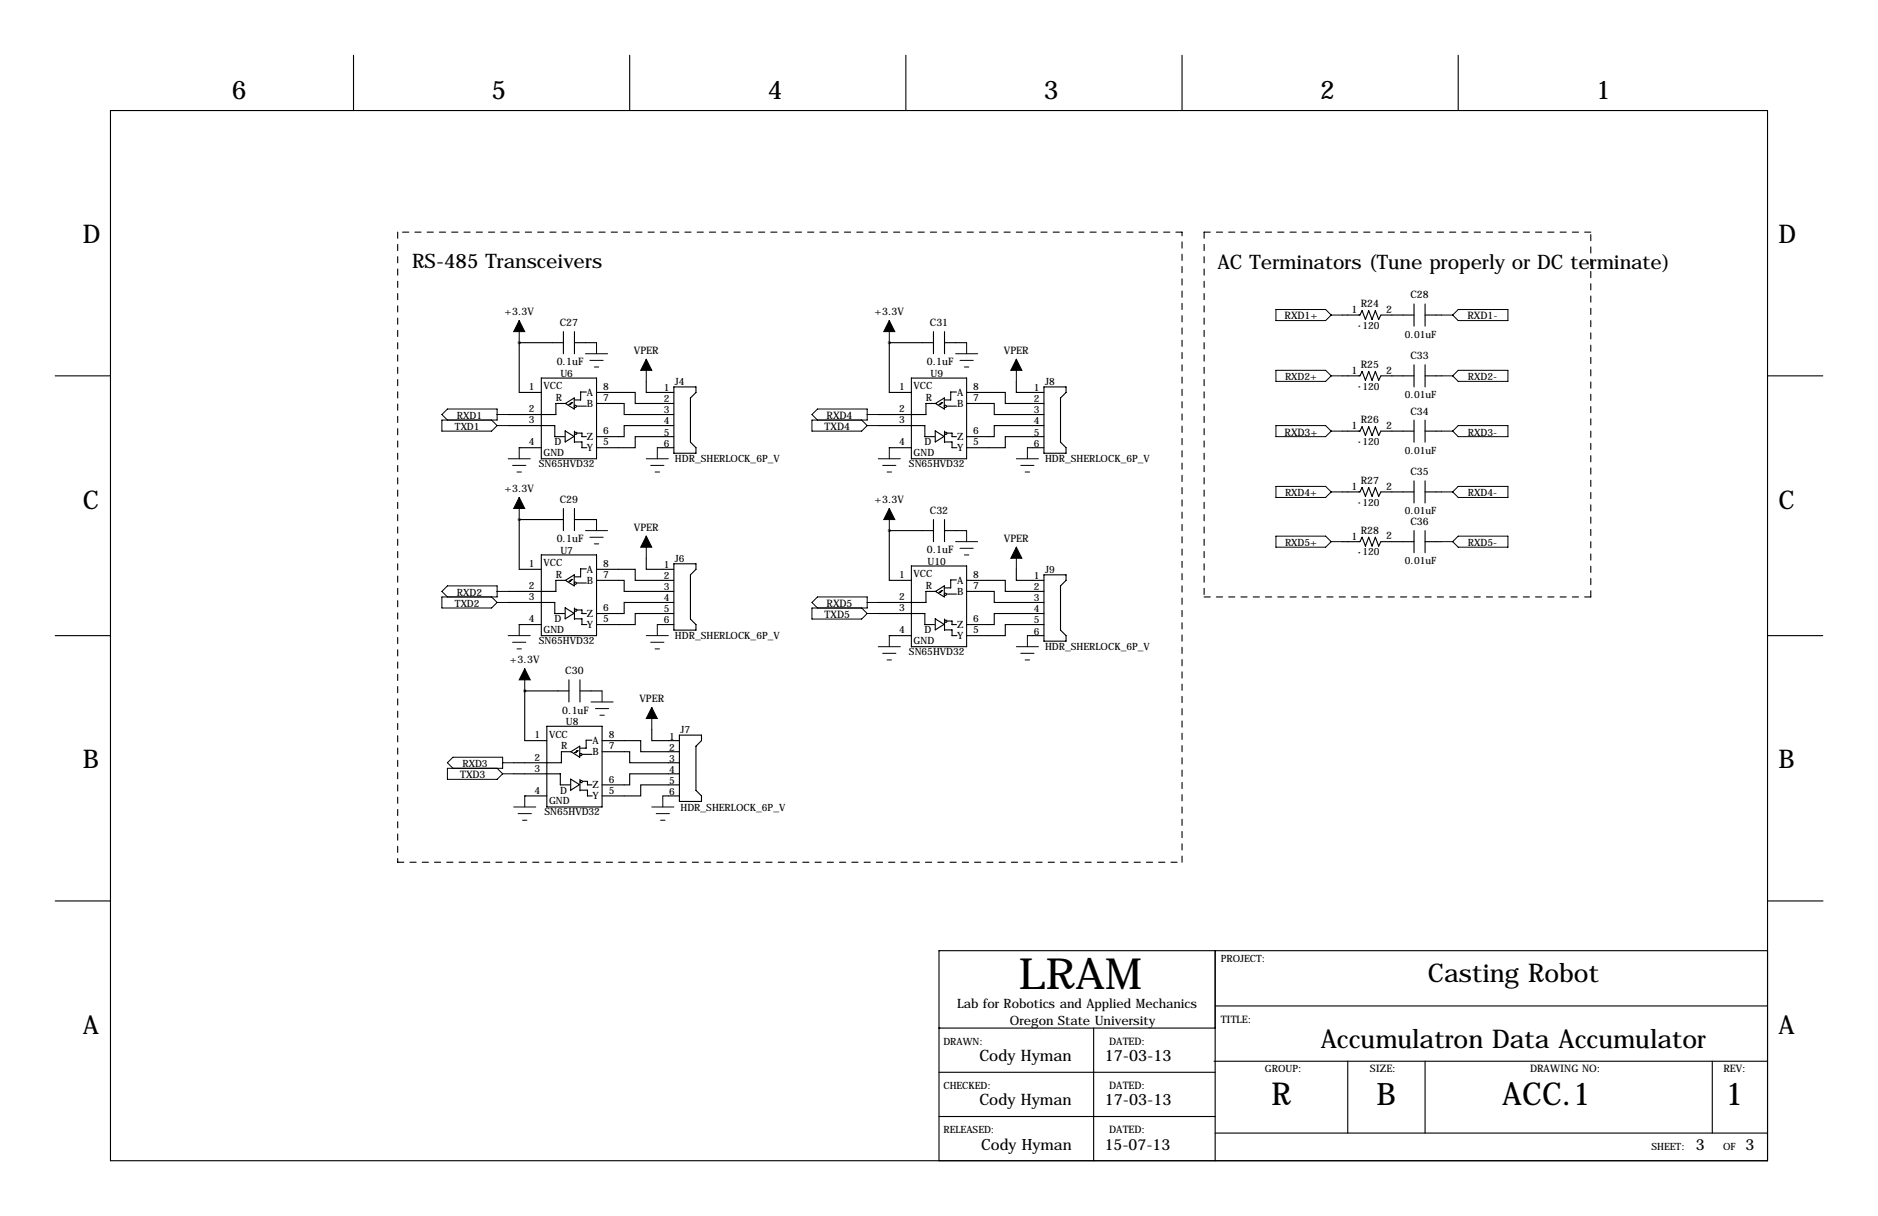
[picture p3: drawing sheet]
<svg xmlns="http://www.w3.org/2000/svg" width="432mm" height="279mm" viewBox="0 0 432 279" stroke-linecap="round" stroke-linejoin="round" font-family="sans-serif">
<g fill="none" stroke="#000" stroke-width=".25">
<path d="M81.3 12.7v12.7M144.8 12.7v12.7M208.3 12.7v12.7M271.8 12.7v12.7M335.3 12.7v12.7M25.4 25.4h381v241.3h-381zM119.4 78.7h.1M119.4 78.7v11.5h5.1M119.4 78.7h10.1M129.5 76.2v5.1M132.1 76.2v5.1M132.1 78.7h5.1"/>
<path d="M204.5 78.7h.1M204.5 78.7v11.5h5M204.5 78.7h10.1M214.6 76.2v5.1M217.2 78.7h5M217.2 76.2v5.1M308.6 72.4h4.1l.5-1 .7 2 .8-2 .8 2 .7-2 .8 2 .5-1h7.6M312.4 74.9h.1M325.1 69.8v5.1M327.7 69.8v5.1M327.7 72.4h3.8M12.7 86.4h12.7"/>
<path d="M116.8 97.8h10.8v2.5h2.2M124.5 86.9h12.7v18.5h-12.7zM129.9 99l2.1 1.3-2.1 1.2zM130 92.7l2-1.3v2.6zM130 92.7h-2.2v2.5h-11M131.6 92.5l-.4 .4h-.4M131.7 92.5h-.3l-.4 .4M132.1 99.1v2.6M132.6 93.3h2.2M132.7 99.5h1.1v.8h1M134.8 90.1h-1.3v1.8h-1.4M137.2 92.7h6.3v2.5h11.4"/>
<path d="M137.2 90.2h8.8v2.5h8.9M148.6 87.6v2.6h6.3M154.9 97.8h-11.4v2.5h-6.3M154.9 88.9h5.1v1.3l-1.3 1.2v10.2l1.3 1.3v1.2h-5.1zM201.9 97.8h10.7v2.5h2.3M209.5 86.9h12.7v18.5h-12.7zM215 99l2.1 1.3-2.1 1.2zM215.1 92.7l2-1.3v2.6zM215.1 92.7h-2.2v2.5h-11M216.7 92.5l-.4 .4h-.5M216.8 92.5h-.3l-.4 .4M217.2 99.1v2.6"/>
<path d="M217.7 93.3h2.2M217.8 99.5h1.1v.8h1M219.9 90.1h-1.3v1.8h-1.4M222.2 92.7h6.4v2.5h11.4M222.2 90.2h8.9v2.5h8.9M233.7 87.6v2.6h6.3M240 97.8h-11.4v2.5h-6.4M240 88.9h5.1v1.3l-1.3 1.2v10.2l1.3 1.3v1.2h-5.1zM308.6 86.4h4.1l.5-1.1 .7 2.1 .8-2.1 .8 2.1 .7-2.1 .8 2.1 .5-1h7.6M308.6 99.1h4.1l.5-1.1 .7 2.1 .8-2.1 .8 2.1 .7-2.1 .8 2.1 .5-1h7.6M312.4 88.9h.1M325.1 83.8v5.1"/>
<path d="M325.1 96.5v5.1M327.7 86.4h3.8M327.7 83.8v5.1M327.7 96.5v5.1M327.7 99.1h3.8M406.4 86.4h12.7M119.4 102.9h.1M119.4 119.4h.1M119.4 102.9h5.1M119.4 119.4v11.4h5.1M119.4 119.4h10.1M129.5 116.8v5.1"/>
<path d="M132.1 116.8v5.1M132.1 101.5h1.7v1.4h1.1M132.1 119.4h5.1M151.1 102.9h3.8M154.9 100.3h-8.9v2.6h-8.8M204.5 102.9h.1M204.5 102.9h5M214.6 119.4v5.1M217.2 101.5h1.7v1.4h1.1M217.2 119.4v5.1M236.2 102.9h3.8M240 100.3h-8.9v2.6h-8.9"/>
<path d="M308.6 113h4.1l.5-1 .7 2 .8-2 .8 2 .7-2 .8 2 .5-1h7.6M312.4 101.6h.1M312.4 115.6h.1M325.1 110.5v5.1M327.7 110.5v5.1M327.7 113h3.8M116.8 138.4h10.8v2.6h2.2M124.5 127.5h12.7v18.5h-12.7zM129.9 139.6l2.1 1.3-2.1 1.3zM130 133.3l2-1.2v2.5zM130 133.3h-2.2v2.6h-11M131.6 133.1l-.4 .5h-.4"/>
<path d="M131.7 133.1h-.3l-.4 .5M132.1 139.7v2.6M132.6 134h2.2M134.8 130.7h-1.3v1.8h-1.4M137.2 133.3h6.3v2.6h11.4M137.2 130.8h8.8v2.5h8.9M148.6 128.3v2.5h6.3M154.9 138.4h-11.4v2.6h-6.3M154.9 129.5h5.1v1.3l-1.3 1.3v10.1l1.3 1.3v1.3h-5.1zM204.5 121.9h.1M204.5 121.9v11.4h5M204.5 121.9h10.1"/>
<path d="M209.5 130h12.7v18.6h-12.7zM215.1 135.9l2-1.3v2.6zM215.1 135.9h-2.2v2.5h-11M216.7 135.7l-.4 .4h-.5M216.8 135.7h-.3l-.4 .4M217.2 121.9h5M217.7 136.5h2.2M219.9 133.2h-1.3v1.9h-1.4M222.2 135.9h6.4v2.5h11.4M222.2 133.3h8.9v2.6h8.9M233.7 130.8v2.5h6.3M240 132.1h5.1v1.2l-1.3 1.3v10.2l1.3 1.2v1.3h-5.1z"/>
<path d="M308.6 124.5h4.1l.5-1.1 .7 2.1 .8-2.1 .8 2.1 .7-2.1 .8 2.1 .5-1h7.6M312.4 127h.1M325.1 121.9v5.1M327.7 121.9v5.1M327.7 124.5h3.8M12.7 146h12.7M119.4 143.5h.1M119.4 143.5h5.1M120.6 158.8h.1M120.6 158.8v11.4h5.1M120.6 158.8h10.2M130.8 156.2v5.1"/>
<path d="M132.1 142.2h1.7v1.3h1.1M132.7 140.2h1.1v.8h1M133.3 156.2v5.1M133.3 158.8h5.1M151.1 143.5h3.8M154.9 141h-8.9v2.5h-8.8M201.9 141h10.7v2.5h2.3M204.5 146h.1M204.5 146h5M215 142.2l2.1 1.3-2.1 1.2zM217.2 144.7h1.7v1.3h1.1M217.2 142.2v2.7"/>
<path d="M217.8 142.7h1.1v.8h1M236.2 146h3.8M240 141h-11.4v2.5h-6.4M240 143.5h-8.9v2.5h-8.9M406.4 146h12.7M118.1 177.8h10.7v2.5h2.3M125.7 166.9h12.7v18.5h-12.7zM131.2 179l2 1.3-2 1.3zM131.3 172.7l2-1.3v2.6zM131.3 172.7h-2.2v2.6h-11M132.8 172.5l-.4 .4h-.4M132.9 172.5h-.3l-.4 .4"/>
<path d="M133.3 179.1v2.6M133.9 173.3h2.2M134 179.5h1.1v.8h1M136.1 170.1h-1.3v1.8h-1.5M138.4 172.7h6.4v2.6h11.4M138.4 170.2h8.9v2.5h8.9M149.9 167.6v2.6h6.3M156.2 177.8h-11.4v2.5h-6.4M156.2 168.9h5.1v1.3l-1.3 1.2v10.2l1.3 1.3v1.2h-5.1zM120.6 182.9h.1M120.6 182.9h5.1M133.3 181.6h1.8v1.3h1.1"/>
<path d="M152.4 182.9h3.8M156.2 180.3h-8.9v2.6h-8.9M12.7 207h12.7M279.4 218.4v48.3M406.4 218.4h-190.5v48.3M406.5 207h12.7M215.9 236.2h63.5M251.5 236.2v30.5M279.4 231.1h127M215.9 246.4h63.5M215.9 256.5h63.5M279.1 243.8h127.3"/>
<path d="M309.9 243.8v16.5M327.7 243.8v16.5M393.7 243.8v16.5M279.4 260.3h127"/>
<circle cx="132.3" cy="93.4" r=".25"/>
<circle cx="132.4" cy="99.6" r=".25"/>
<circle cx="217.4" cy="93.4" r=".25"/>
<circle cx="217.5" cy="99.6" r=".25"/>
<circle cx="132.3" cy="134" r=".25"/>
<circle cx="217.4" cy="136.6" r=".25"/>
<circle cx="132.4" cy="140.2" r=".25"/>
<circle cx="217.5" cy="142.7" r=".25"/>
<circle cx="133.6" cy="173.4" r=".25"/>
<circle cx="133.7" cy="179.6" r=".25"/>
</g>
<path d="M91.4 53.3v144.8M271.8 53.3h-180.4M276.9 53.3v83.9M365.8 53.3h-88.9M276.9 137.2h88.9M365.8 137.2v-83.9M91.4 198.1h180.4M271.8 198.1v-144.8" fill="none" stroke="#000" stroke-width=".25" stroke-dasharray="1.4 1.4"/>
<g fill="none" stroke="#000" stroke-width=".23">
<path d="M119.4 73.7v5M137.2 78.7v2.6M204.5 73.7v5M222.2 78.7v2.6M293.4 71.1h11.4l1.3 1.3-1.3 1.3h-11.4zM306.1 72.4h2.5M331.5 72.4h2.5M335.3 71.1h11.4v2.6h-11.4l-1.3-1.3zM102.9 96.5l-1.3-1.3 1.3-1.2h11.4v2.5h-12.7v2.6h11.4l1.3-1.3M113 96.5l1.3 1.3M114.3 95.2h2.5M114.3 97.8h2.5"/>
<path d="M134.6 81.3h5.1M135.6 82.8h3.1M136.7 84.3h1M148.6 82.5v5.1M188 96.5l-1.3-1.3 1.3-1.2h11.4v2.5h-12.7v2.6h11.4l1.3-1.3M198.1 96.5l1.3 1.3M199.4 95.2h2.5M199.4 97.8h2.5M219.7 81.3h5.1M220.7 82.8h3.1M221.7 84.3h1.1M233.7 82.5v5.1"/>
<path d="M293.4 97.8h11.4l1.3 1.3-1.3 1.2h-11.4zM293.4 85.1h11.4l1.3 1.3-1.3 1.2h-11.4zM306.1 99.1h2.5M306.1 86.4h2.5M331.5 99.1h2.5M331.5 86.4h2.5M334 99.1l1.3-1.3h11.4v2.5h-11.4zM334 86.4l1.3-1.3h11.4v2.5h-11.4zM116.8 105.4h5.1M117.9 106.9h3M118.9 108.5h1M119.4 102.9v2.5"/>
<path d="M119.4 114.3v5.1M137.2 119.4v2.5M148.6 105.4h5.1M149.6 106.9h3.1M150.6 108.5h1M151.1 102.9v2.5M201.9 105.4h5.1M202.9 106.9h3.1M204 108.5h1M204.5 102.9v2.5M204.5 116.8v5.1M233.7 105.4h5.1"/>
<path d="M234.7 106.9h3M235.7 108.5h1M236.2 102.9v2.5M293.4 111.8h11.4l1.3 1.2-1.3 1.3h-11.4zM306.1 113h2.5M331.5 113h2.5M334 113l1.3-1.2h11.4v2.5h-11.4zM102.9 137.2l-1.3-1.3 1.3-1.3h11.4v2.6h-12.7v2.5h11.4l1.3-1.3M113 137.2l1.3 1.2M114.3 135.9h2.5M114.3 138.4h2.5M134.6 121.9h5.1"/>
<path d="M135.6 123.4h3.1M136.7 125h1M148.6 123.2v5.1M188 139.7l-1.3-1.3 1.3-1.2h11.4v2.5h-12.7v2.5h11.4l1.3-1.2M198.1 139.7l1.3 1.3M199.4 138.4h2.5M219.7 124.5h5.1M220.7 126h3.1M221.7 127.5h1.1M222.2 121.9v2.6M233.7 125.7v5.1M293.4 123.2h11.4l1.3 1.3-1.3 1.2h-11.4z"/>
<path d="M306.1 124.5h2.5M331.5 124.5h2.5M334 124.5l1.3-1.3h11.4v2.5h-11.4zM116.8 146h5.1M117.9 147.6h3M118.9 149.1h1M119.4 143.5v2.5M120.6 153.7v5.1M138.4 158.8v2.5M148.6 146h5.1M149.6 147.6h3.1M150.6 149.1h1"/>
<path d="M151.1 143.5v2.5M199.4 141h2.5M201.9 148.6h5.1M202.9 150.1h3.1M204 151.6h1M204.5 146v2.6M233.7 148.6h5.1M234.7 150.1h3M235.7 151.6h1M236.2 146v2.6M104.1 176.5l-1.2-1.2 1.2-1.3h11.5v2.5h-12.7v2.6h11.4l1.3-1.3M114.3 176.5l1.3 1.3"/>
<path d="M115.6 175.3h2.5M115.6 177.8h2.5M135.9 161.3h5.1M136.9 162.8h3.1M137.9 164.3h1M149.9 162.6v5M118.1 185.4h5.1M119.1 186.9h3.1M120.1 188.5h1.1M120.6 182.9v2.5M149.9 185.4h5M150.9 186.9h3"/>
<path d="M151.9 188.5h1M152.4 182.9v2.5"/>
</g>
<path d="M119.4 73.7l1.2 2.5h-2.5zM204.5 73.7l1.2 2.5h-2.5zM148.6 82.5l1.3 2.6h-2.6zM233.7 82.5l1.2 2.6h-2.5zM119.4 114.3l1.2 2.5h-2.5zM204.5 116.8l1.2 2.6h-2.5zM148.6 123.2l1.3 2.5h-2.6zM233.7 125.7l1.2 2.6h-2.5zM120.6 153.7l1.3 2.5h-2.5zM149.9 162.6l1.2 2.5h-2.5z" fill="#000" stroke="#000" stroke-width=".23"/>
<path d="M120.6 158.8a.05 .05 0 0 0 .1 0 .05 .05 0 0 0-.1 0zM204.4 78.7a.05 .05 0 0 0 .1 0 .05 .05 0 0 0-.1 0zM204.4 121.9a.05 .05 0 0 0 .1 0 .05 .05 0 0 0-.1 0z" fill="#000" stroke="#000" stroke-width=".63"/>
<text font-size="9.9" x="234.3" y="227.3">LRAM</text>
<g font-size="7.3">
<text x="292.4" y="254">R</text>
<text x="345.4" y="254">ACC.1</text>
<text x="396.7" y="254">1</text>
</g>
<text font-size="7.1" x="316.5" y="254">B</text>
<g font-size="5.9">
<text x="53.3" y="22.9">6</text>
<text x="113" y="22.9">5</text>
<text x="176.5" y="22.9">4</text>
<text x="240" y="22.9">3</text>
<text x="303.5" y="22.9">2</text>
<text x="367" y="22.9">1</text>
<text x="19" y="55.9">D</text>
<text x="408.9" y="55.9">D</text>
<text x="19" y="116.8">C</text>
<text x="408.9" y="116.8">C</text>
<text x="19" y="176.5">B</text>
<text x="408.9" y="176.5">B</text>
<text x="328.3" y="225.6">Casting Robot</text>
<text x="19" y="237.5">A</text>
<text x="408.9" y="237.5">A</text>
<text x="303.7" y="240.8">Accumulatron Data Accumulator</text>
</g>
<g font-size="4.6">
<text x="94.7" y="61.5">RS-485 Transceivers</text>
<text x="279.9" y="61.7">AC Terminators (Tune properly or DC terminate)</text>
</g>
<g font-size="3.6">
<text x="225.2" y="243.8">Cody Hyman</text>
<text x="254" y="243.8">17-03-13</text>
<text x="225.2" y="254">Cody Hyman</text>
<text x="254" y="254">17-03-13</text>
<text x="225.6" y="264.1">Cody Hyman</text>
<text x="254" y="264.1">15-07-13</text>
<text x="389.9" y="264.1">3</text>
<text x="401.3" y="264.1">3</text>
</g>
<g font-size="3">
<text x="220.1" y="231.6">Lab for Robotics and Applied Mechanics</text>
<text x="232.2" y="235.5">Oregon State University</text>
</g>
<g font-size="2.4">
<text x="310.7" y="72">1</text>
<text x="312.9" y="70.6">R24</text>
<text x="318.7" y="71.9">2</text>
<text x="324.3" y="68.6">C28</text>
<text x="116" y="72.4">+3.3V</text>
<text x="128.7" y="74.9">C27</text>
<text x="201.1" y="72.4">+3.3V</text>
<text x="213.8" y="74.9">C31</text>
<text x="295.3" y="73.4">RXD1+</text>
<text x="337.4" y="73.4">RXD1-</text>
<text x="128" y="84">0.1uF</text>
<text x="145.7" y="81.3">VPER</text>
<text x="213.1" y="84">0.1uF</text>
<text x="230.8" y="81.3">VPER</text>
<text x="324.3" y="82.5">C33</text>
<text x="310.7" y="86">1</text>
<text x="312.9" y="84.6">R25</text>
<text x="318.7" y="85.9">2</text>
<text x="324.3" y="95.2">C34</text>
<text x="189.6" y="98.8">TXD4</text>
<text x="190.1" y="96.3">RXD4</text>
<text x="295.3" y="100.1">RXD3+</text>
<text x="310.7" y="98.7">1</text>
<text x="312.9" y="97.3">R26</text>
<text x="318.7" y="98.6">2</text>
<text x="116" y="113">+3.3V</text>
<text x="310.7" y="112.6">1</text>
<text x="312.9" y="111.3">R27</text>
<text x="318.7" y="112.5">2</text>
<text x="324.3" y="109.2">C35</text>
<text x="128.7" y="115.6">C29</text>
<text x="201.1" y="115.6">+3.3V</text>
<text x="213.8" y="118.1">C32</text>
<text x="128" y="124.6">0.1uF</text>
<text x="145.7" y="121.9">VPER</text>
<text x="230.8" y="124.5">VPER</text>
<text x="310.7" y="124.1">1</text>
<text x="312.9" y="122.7">R28</text>
<text x="318.7" y="124">2</text>
<text x="324.3" y="120.7">C36</text>
<text x="213.1" y="127.1">0.1uF</text>
<text x="189.6" y="142">TXD5</text>
<text x="190.1" y="139.4">RXD5</text>
<text x="117.3" y="152.4">+3.3V</text>
<text x="130" y="154.9">C30</text>
<text x="147" y="161.3">VPER</text>
<text x="129.3" y="164">0.1uF</text>
<text x="105.8" y="178.8">TXD3</text>
<text x="280.7" y="234.9">TITLE:</text>
<text x="255" y="240">DATED:</text>
<text x="255" y="250.2">DATED:</text>
<text x="315" y="246.4">SIZE:</text>
<text x="351.8" y="246.4">DRAWING NO:</text>
<text x="396.2" y="246.4">REV:</text>
<text x="255" y="260.3">DATED:</text>
</g>
<g font-size="2.3">
<text x="313.2" y="75.5">120</text>
<text x="323" y="77.6">0.01uF</text>
<text x="121.6" y="89.7">1</text>
<text x="125" y="89.5">VCC</text>
<text x="128.9" y="86.6">U6</text>
<text x="138.7" y="89.7">8</text>
<text x="152.6" y="89.9">1</text>
<text x="155.2" y="88.4">J4</text>
<text x="206.7" y="89.7">1</text>
<text x="210.1" y="89.5">VCC</text>
<text x="213.9" y="86.6">U9</text>
<text x="223.8" y="89.7">8</text>
<text x="237.7" y="89.9">1</text>
<text x="240.3" y="88.4">J8</text>
<text x="295.5" y="87.4">RXD2+</text>
<text x="313.2" y="89.5">120</text>
<text x="337.5" y="87.4">RXD2-</text>
<text x="121.6" y="94.7">2</text>
<text x="127.8" y="92.2">R</text>
<text x="134.9" y="91">A</text>
<text x="134.9" y="93.5">B</text>
<text x="138.7" y="92.2">7</text>
<text x="152.6" y="92.5">2</text>
<text x="152.6" y="95">3</text>
<text x="206.7" y="94.7">2</text>
<text x="212.9" y="92.2">R</text>
<text x="220" y="91">A</text>
<text x="220" y="93.5">B</text>
<text x="223.8" y="92.2">7</text>
<text x="237.7" y="92.5">2</text>
<text x="237.7" y="95">3</text>
<text x="323" y="91.5">0.01uF</text>
<text x="104.6" y="98.8">TXD1</text>
<text x="105.1" y="96.3">RXD1</text>
<text x="121.6" y="97.3">3</text>
<text x="134.9" y="101.1">Z</text>
<text x="138.7" y="99.8">6</text>
<text x="152.6" y="97.5">4</text>
<text x="152.6" y="100.1">5</text>
<text x="206.7" y="97.3">3</text>
<text x="220" y="101.1">Z</text>
<text x="223.8" y="99.8">6</text>
<text x="237.7" y="97.5">4</text>
<text x="237.7" y="100.1">5</text>
<text x="337.5" y="100.1">RXD3-</text>
<text x="121.6" y="102.4">4</text>
<text x="123.9" y="107.3">SN65HVD32</text>
<text x="125" y="104.7">GND</text>
<text x="127.5" y="102.4">D</text>
<text x="134.9" y="103.7">Y</text>
<text x="138.7" y="102.4">5</text>
<text x="152.6" y="102.6">6</text>
<text x="155.2" y="106.3">HDR_SHERLOCK_6P_V</text>
<text x="206.7" y="102.4">4</text>
<text x="209" y="107.3">SN65HVD32</text>
<text x="210.1" y="104.7">GND</text>
<text x="212.6" y="102.4">D</text>
<text x="220" y="103.7">Y</text>
<text x="223.8" y="102.4">5</text>
<text x="237.7" y="102.6">6</text>
<text x="240.3" y="106.3">HDR_SHERLOCK_6P_V</text>
<text x="313.2" y="102.2">120</text>
<text x="323" y="104.2">0.01uF</text>
<text x="295.5" y="114">RXD4+</text>
<text x="313.2" y="116.2">120</text>
<text x="323" y="118.2">0.01uF</text>
<text x="337.5" y="114">RXD4-</text>
<text x="295.5" y="125.5">RXD5+</text>
<text x="337.5" y="125.5">RXD5-</text>
<text x="121.6" y="130.3">1</text>
<text x="125" y="130.1">VCC</text>
<text x="128.9" y="127.3">U7</text>
<text x="134.9" y="131.6">A</text>
<text x="138.7" y="130.3">8</text>
<text x="152.6" y="130.6">1</text>
<text x="155.2" y="129">J6</text>
<text x="213.3" y="129.8">U10</text>
<text x="240.3" y="131.6">J9</text>
<text x="313.2" y="127.6">120</text>
<text x="323" y="129.6">0.01uF</text>
<text x="105.1" y="136.9">RXD2</text>
<text x="121.6" y="135.4">2</text>
<text x="121.6" y="137.9">3</text>
<text x="127.8" y="132.8">R</text>
<text x="134.9" y="134.2">B</text>
<text x="138.7" y="132.8">7</text>
<text x="152.6" y="133.1">2</text>
<text x="152.6" y="135.6">3</text>
<text x="206.7" y="132.8">1</text>
<text x="206.7" y="137.9">2</text>
<text x="210.1" y="132.6">VCC</text>
<text x="212.9" y="135.4">R</text>
<text x="220" y="134.2">A</text>
<text x="220" y="136.7">B</text>
<text x="223.8" y="132.8">8</text>
<text x="223.8" y="135.4">7</text>
<text x="237.7" y="133.1">1</text>
<text x="237.7" y="135.6">2</text>
<text x="104.6" y="139.4">TXD2</text>
<text x="121.6" y="143">4</text>
<text x="127.5" y="143">D</text>
<text x="134.9" y="141.8">Z</text>
<text x="138.7" y="143">5</text>
<text x="138.7" y="140.5">6</text>
<text x="152.6" y="138.2">4</text>
<text x="152.6" y="140.7">5</text>
<text x="152.6" y="143.3">6</text>
<text x="206.7" y="140.5">3</text>
<text x="223.8" y="143">6</text>
<text x="237.7" y="138.2">3</text>
<text x="237.7" y="140.7">4</text>
<text x="237.7" y="143.3">5</text>
<text x="123.9" y="147.9">SN65HVD32</text>
<text x="125" y="145.3">GND</text>
<text x="134.9" y="144.3">Y</text>
<text x="155.2" y="146.9">HDR_SHERLOCK_6P_V</text>
<text x="206.7" y="145.5">4</text>
<text x="210.1" y="147.9">GND</text>
<text x="212.6" y="145.5">D</text>
<text x="220" y="146.9">Y</text>
<text x="220" y="144.3">Z</text>
<text x="223.8" y="145.5">5</text>
<text x="237.7" y="145.8">6</text>
<text x="240.3" y="149.4">HDR_SHERLOCK_6P_V</text>
<text x="209" y="150.5">SN65HVD32</text>
<text x="130.1" y="166.6">U8</text>
<text x="122.9" y="169.7">1</text>
<text x="126.2" y="169.5">VCC</text>
<text x="129" y="172.2">R</text>
<text x="136.2" y="171">A</text>
<text x="136.2" y="173.5">B</text>
<text x="140" y="169.7">8</text>
<text x="140" y="172.2">7</text>
<text x="153.9" y="169.9">1</text>
<text x="153.9" y="172.5">2</text>
<text x="156.5" y="168.4">J7</text>
<text x="106.3" y="176.3">RXD3</text>
<text x="122.9" y="174.8">2</text>
<text x="122.9" y="177.3">3</text>
<text x="140" y="179.8">6</text>
<text x="153.9" y="175">3</text>
<text x="153.9" y="177.5">4</text>
<text x="122.9" y="182.4">4</text>
<text x="126.2" y="184.7">GND</text>
<text x="128.8" y="182.4">D</text>
<text x="136.2" y="183.7">Y</text>
<text x="136.2" y="181.1">Z</text>
<text x="140" y="182.4">5</text>
<text x="153.9" y="180.1">5</text>
<text x="153.9" y="182.6">6</text>
<text x="125.2" y="187.3">SN65HVD32</text>
<text x="156.5" y="186.3">HDR_SHERLOCK_6P_V</text>
<text x="280.7" y="221">PROJECT:</text>
<text x="216.9" y="240">DRAWN:</text>
<text x="216.9" y="250.2">CHECKED:</text>
<text x="290.8" y="246.4">GROUP:</text>
<text x="216.9" y="260.3">RELEASED:</text>
<text x="379.7" y="264.2">SHEET:</text>
<text x="396.2" y="264.2">OF</text>
</g>
</svg>
